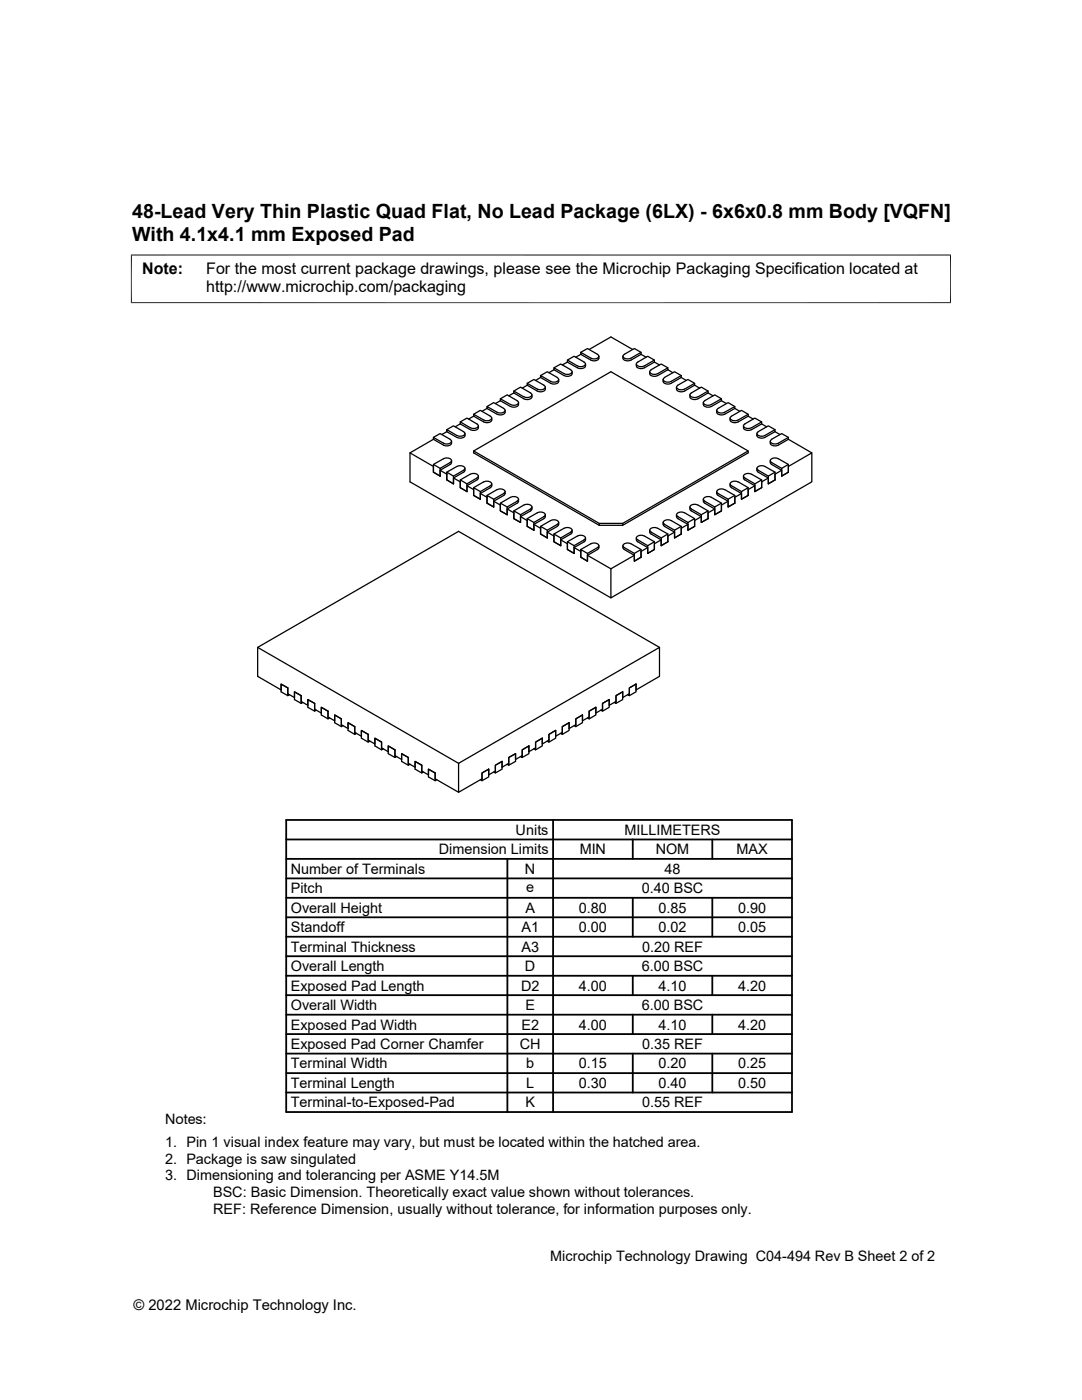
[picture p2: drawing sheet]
<svg xmlns="http://www.w3.org/2000/svg" width="216mm" height="279mm" viewBox="0 0 216 279" stroke-linecap="round" stroke-linejoin="round" font-family="sans-serif">
<g fill="none" stroke="#000" stroke-width=".25">
<path d="M99.8 79.6l1.4-.8 2.2 1.4a.7 .7 0 0 1-1 .7l-.5-.2-2.1-1.1v.4M99.8 80l2.1 1.1a.96 .96 0 0 0 1 .1 .96 .96 0 0 0 .6-.9M99.8 80l-1 .5M102.5 78l1.4-.7 2.2 1.3a.7 .7 0 0 1-1 .7l-.6-.1M102.5 78.4l-1 .6M102.5 78.4v-.4l2 1.2M102.5 78.4l2 1.2M105.2 76.5l1.3-.8 2 1.2M105.2 76.9l-1 .6M105.2 76.9v-.4l2 1.2M105.2 76.9l2 1.1a.98 .98 0 0 0 1.1 .2 .98 .98 0 0 0 .5-.9M106.2 78.8a.98 .98 0 0 1-.6 .9 .98 .98 0 0 1-1.1-.1"/>
<path d="M107.9 75l1.3-.8 2 1.1M107.9 75.3l-1 .6M107.9 75.3v-.3l2 1.1a1.07 1.07 0 0 0 1.6-.4l-.3-.3M107.9 75.3l2 1.2a1.13 1.13 0 0 0 1.6-.4M108.5 76.9l.3 .2a.7 .7 0 0 1-1 .7l-.6-.2M110.5 73.4l1.4-.8 2 1.2M110.5 73.8l-1 .6M110.5 73.8v-.4l2 1.2M110.5 73.8l2 1.2M111.5 75.7v.4M113.2 71.9l1.4-.8 2 1.2M113.2 72.3l-1 .5"/>
<path d="M113.2 72.3v-.4l2 1.1a1.09 1.09 0 0 0 1.6-.4l-.3-.3M113.2 72.3l2 1.1a.98 .98 0 0 0 1.1 .1 .98 .98 0 0 0 .5-.9M113.9 73.8l.2 .2a.7 .7 0 0 1-1 .7l-.5-.1M114.2 74.2a.96 .96 0 0 1-.6 .9 .96 .96 0 0 1-1-.1M115.9 70.3l1.3-.7 2.2 1.3a.7 .7 0 0 1-1 .7l-.5-.1-2-1.2v.4M115.9 70.7l2 1.2a1.13 1.13 0 0 0 1.6-.4M115.9 70.7l-1 .6M119.5 71.1v.4M124.6 70.7l2-1.1 1.3 .7v.4M126.2 69.7l-4.3-2.5-4.3 2.5M127 72.6a.96 .96 0 0 0 .5 .9 .96 .96 0 0 0 1.1-.1M127.9 70.7l1 .6"/>
<path d="M127.9 70.3l-2 1.2a1.07 1.07 0 0 1-1.6-.5l.3-.3M127.9 70.7l-2 1.2a.98 .98 0 0 1-1 .1 .98 .98 0 0 1-.6-.9M129.9 73.8l2-1.2 1.4 .8v.4M130.6 72.3l1 .5M130.6 71.9l-2 1.1M130.6 72.3l-2 1.1M130.6 72.3v-.4l-1.4-.8-2.2 1.4a.7 .7 0 0 0 1 .7l.6-.2M132.3 75.7v.4M132.6 75.3l2-1.1 1.3 .8v.3M133.3 73.8l1 .6M133.3 73.4l-2.1 1.2a1.07 1.07 0 0 1-1.6-.5l.3-.3M133.3 73.8l-2.1 1.2a.96 .96 0 0 1-1 .1 .96 .96 0 0 1-.6-.9"/>
<path d="M135 77.3a.98 .98 0 0 0 .5 .9 .98 .98 0 0 0 1.1-.2M135.3 76.9l2-1.2 1.3 .8v.4M135.3 76.9l-.3 .2a.7 .7 0 0 0 1 .7l.6-.2M135.9 75.3l1 .6M135.9 75l-2 1.1a1.07 1.07 0 0 1-1.6-.4l.3-.3M135.9 75.3l-2 1.2a1.13 1.13 0 0 1-1.6-.4M138.6 76.9l1 .6M138.6 76.5l-2 1.2M138.6 76.9l-2 1.1M141.3 78.4l1 .6M141.3 78.4l-2 1.2a.96 .96 0 0 1-1.1 .1 .96 .96 0 0 1-.5-.9M141.3 78l-2 1.2"/>
<path d="M141.3 78.4v-.4l-1.4-.7-2.2 1.3a.7 .7 0 0 0 1 .7l.6-.1M144 80l.9 .5M144 79.6l-2.1 1.1a1.07 1.07 0 0 1-1.5-.4l.2-.3 2-1.2 1.4 .8v.4M144 80l-2.1 1.1a1.13 1.13 0 0 1-1.5-.4M81.8 90.4l4.7 2.7v1.1l1.3 .8M86.5 87.7v-.4l2 1.2a1.07 1.07 0 0 0 1.6-.5l-.3-.3M86.5 87.3l1.3-.8 2 1.2M86.5 87.7l2 1.1a.98 .98 0 0 0 1 .2 .98 .98 0 0 0 .6-.9M86.5 87.7l-4.7 2.7v5.8l40.1 23.1M87.8 93.9l1.4 .7v1.2l1.3 .8M87.8 93.5l-1.3-.8v1.5l1.3 .8M89.2 86.1l2 1.2a.96 .96 0 0 0 1 .1 .96 .96 0 0 0 .6-.9"/>
<path d="M89.2 86.1l-1 .6M89.2 94.2l2-1.1a1.07 1.07 0 0 1 1.6 .4l-.3 .4-2 1.1v1.6M89.2 85.7l1.3-.7 2.2 1.4a.7 .7 0 0 1-1 .7l-.5-.2-2-1.2v.4M89.8 92.3l.2-.2a.7 .7 0 0 0-1-.7l-.5 .1-2 1.2M89.8 92.3l-2 1.2v1.5M89.8 92.7l-2 1.2v1.1M90.1 91.9v.5l-.3 .3M90.5 95l-1.3-.8v1.6l1.3 .8M90.5 95.4l1.3 .8v1.1l1.4 .8M91.8 95.8l2.1-1.2a1.07 1.07 0 0 1 1.5 .5l-.2 .3-2 1.2v1.5M91.8 84.2l1.4-.8 2.2 1.4a.7 .7 0 0 1-1 .7l-.6-.1-2-1.2v.4M91.8 84.6l2.1 1.1a1.13 1.13 0 0 0 1.5-.3"/>
<path d="M91.8 84.6l-1 .6M92.8 93.5l-.2 .6-2.1 1.3v1.2M93.2 96.6l-1.4-.8v1.5l1.4 .8M93.2 96.9l1.3 .8v1.2l1.3 .7M94.5 90l27.4-15.8 27.4 15.8v.4l-25.1 14.4h-4.6M94.5 82.7l1.3-.8 2.1 1.2M94.5 83.1l2 1.1a.98 .98 0 0 0 1.1 .1 .98 .98 0 0 0 .5-.9M94.5 83.1l-1 .5M94.5 83.1v-.4l2 1.1a1.07 1.07 0 0 0 1.6-.4l-.3-.3M95.4 95.4l-.1 .3-2.1 1.2v1.2M95.5 95v.4M95.5 85v.4"/>
<path d="M95.8 98.1l-1.3-.8v1.6l1.3 .7M95.8 98.5l1.4 .8v1.1l1.3 .8M97.2 81.1l1.3-.8 2.2 1.4a.7 .7 0 0 1-1 .7l-.5-.1-2-1.2v.4M97.2 81.5l2 1.2a1.13 1.13 0 0 0 1.6-.4M97.2 81.5l-1 .6M97.2 98.9l2-1.2a1.07 1.07 0 0 1 1.6 .5l-.3 .3-2 1.1v1.6M97.8 96.9l.3-.2a.7 .7 0 0 0-1-.7l-.6 .2-2 1.1M97.9 96.9l-2.1 1.2v1.5M97.9 97.3l-2.1 1.2v1.1M98.1 96.6v.4l-.3 .3M98.5 99.6l-1.3-.7v1.5l1.3 .8M100.8 98.5l-.3 .4-2 1.1v1.2"/>
<path d="M100.8 98.1v.4M100.8 81.9v.4M103.5 99.6l-.2 .7-2.1 1.3v1.1M140.3 99.6v.4M140.3 80.3v.4M143 98.1v.5l.3 .3M143.3 98.9l2 1.1v1.2l1.3-.8M143.3 81.5l2-1.2 1.3 .8v.4M143.3 98.5l2 1.1M143.3 98.5l-.2-.2a.7 .7 0 0 1 1-.7l.5 .1 2 1.2v1.5M145.7 96.6v.3M145.7 83.4v.4"/>
<path d="M145.7 96.9l.1 .3 2.2 1.3v1.1l1.3-.7M145.7 83.8a1.07 1.07 0 0 0 1.6 .4M146.6 81.5l1 .6M146.6 81.1l-2 1.2a1.07 1.07 0 0 1-1.6-.5l.3-.3M146.6 81.5l-2 1.2a.98 .98 0 0 1-1 .1 .98 .98 0 0 1-.6-.9M146.6 98.9l-1.3 .7v1.6l1.3-.8M147.3 96.2a1.07 1.07 0 0 0-1.6 .4l.3 .3 2 1.2M147.3 96.2l2 1.1v1.6M148 98.5l-1.4 .8v1.1M148.4 95l.1 .7 2.1 1.2v1.2l1.4-.8M149.3 83.1l1 .5M149.3 90l-25.1 14.5v.3"/>
<path d="M149.3 82.7l-2 1.1M149.3 83.1l-2 1.1M149.3 83.1v-.4l-1.3-.8-2.3 1.4a.7 .7 0 0 0 1 .7l.6-.2M149.3 97.3l-1.3 .8v1.5l1.3-.7M150.6 96.9l-1.3 .8v1.2M150.6 96.6l-2.2-1.4a.7 .7 0 0 1 1-.7l.6 .1 2 1.2v1.5M151 93.5v.4M151 86.5v.4M151 93.9l.3 .3 2 1.2v1.2l1.3-.8M152 84.6l1 .6M152 84.2l-2.1 1.2a1.07 1.07 0 0 1-1.5-.5l.2-.3 2-1.2 1.4 .8v.4M152 84.6l-2.1 1.1a.96 .96 0 0 1-1 .2 .96 .96 0 0 1-.5-.9"/>
<path d="M152 95.8l-1.4 .8v1.5l1.4-.8M153.3 95.4l-1.3 .8v1.1M153.3 95l-2.2-1.4a.7 .7 0 0 1 1-.7l.5 .2 2 1.1v1.6M153.7 91.9v.5l.3 .3M154 92.7l2 1.2v1.1l1.3-.8M154 87.7l2-1.2 1.3 .8v.4M154 92.3l2 1.2M154 92.3l-.2-.2a.7 .7 0 0 1 .9-.7l.6 .1 2 1.2v1.5M154.6 86.1l1 .6M154.6 85.7l-2 1.2a1.07 1.07 0 0 1-1.6-.4l.3-.4 2-1.1 1.3 .7v.4M154.6 86.1l-2 1.2a1.13 1.13 0 0 1-1.6-.4M154.6 94.2l-1.3 .8v1.6l1.3-.8"/>
<path d="M156 93.9l-1.4 .7v1.2M157.3 94.2v-1.1l4.7-2.7v5.8l-40.1 23.1v-5.8l4.7-2.7M157.3 87.7l4.7 2.7M157.3 87.3l-2 1.2a1.07 1.07 0 0 1-1.6-.5l.3-.3M157.3 87.7l-2 1.1a.98 .98 0 0 1-1 .2 .98 .98 0 0 1-.6-.9M157.3 92.7l-1.3 .8v1.5l1.3-.8M98.5 100l1.3 .8v1.2l1.4 .7M99.8 100.4l2.1-1.1a1.07 1.07 0 0 1 1.6 .4l-.3 .3-2 1.2v1.5M101.2 101.2l-1.4-.8v1.6l1.4 .7M101.2 101.6l1.3 .7v1.2l1.4 .8M103.9 102.7l-1.4-.7v1.5l1.4 .8M103.9 103.1l1.3 .8v1.2l1.3 .7"/>
<path d="M104.5 100.8l-2 1.2M104.5 100.8a1.07 1.07 0 0 1 1.6 .4l-.2 .4-2 1.1v1.6M106.2 101.2l-.2 .7-2.1 1.2v1.2M106.5 104.3l-1.3-.8v1.6l1.3 .7M106.5 104.6l1.4 .8v1.2l1.3 .8M107.9 105.1l2-1.2a1.07 1.07 0 0 1 1.6 .4l-.3 .3-2 1.2v1.6M108.5 103.1l.3-.2a.7 .7 0 0 0-1-.7l-.6 .1-2 1.2M108.5 103.1l-2 1.2v1.5M108.5 103.5l-2 1.1v1.2M108.8 102.7v.5l-.3 .3M109.2 105.8l-1.3-.7v1.5l1.3 .8M109.2 106.2l1.3 .8v1.1l1.4 .8"/>
<path d="M111.2 105.1l-2 1.1v1.2M111.5 104.6l-.3 .4M111.5 104.3v.3M111.9 107.4l-1.4-.8v1.5l1.4 .8M111.9 107.7l1.3 .8v1.2l1.4 .7M112.5 105.4l-2 1.2M112.6 105.4a1.07 1.07 0 0 1 1.6 .5l-.3 .3-2 1.2v1.5M114.2 105.8l-.2 .7-2.1 1.2v1.2M114.6 109.3l1.3 .7v1.2l1.3 .8M114.6 108.9l-1.4-.8v1.6l1.4 .7M115.9 109.7l2-1.2a1.07 1.07 0 0 1 1.6 .5l-.3 .3-2 1.1v1.6M116.5 107.7l.3-.2a.7 .7 0 0 0-1-.7l-.6 .2-2 1.1"/>
<path d="M116.6 107.7l-2 1.2v1.5M116.6 108.1l-2 1.2v1.1M116.8 107.4v.4l-.3 .3M117.2 110.8l4.7 2.7M117.2 110.4l-1.3-.7v1.5l1.3 .8M119.5 109.3l-.3 .4-2 1.1v1.2M119.5 108.9v.4M119.6 104.5l-25.1-14.5v.4l25.1 14.4M124.2 104.5h-4.6v.3M124.3 108.9v.5l.3 .3M124.6 109.7l2 1.1v1.2l1.3-.8M124.6 109.3l2 1.1"/>
<path d="M124.6 109.3l-.2-.2a.7 .7 0 0 1 .9-.7l.6 .1 2 1.2v1.5M127 107.4l.1 .6 2.1 1.3v1.1l1.4-.7M127.9 109.7l-1.3 .7v1.6l1.3-.8M128.6 107a1.07 1.07 0 0 0-1.6 .4l.3 .3 1.9 1.2M128.6 107l2 1.1v1.6M129.2 109.3l-1.3 .7v1.2M129.6 105.8l.2 .7 2.1 1.2v1.2l1.4-.8M130.6 108.1l-1.4 .8v1.5l1.4-.7M131.9 107.4l-2.2-1.4a.7 .7 0 0 1 1-.7l.6 .1 2 1.2v1.5M131.9 107.7l-1.3 .8v1.2M132.3 104.3v.3M132.3 104.6l.3 .4"/>
<path d="M132.6 105.1l2 1.1v1.2l1.3-.8M133.3 106.6l-1.4 .8v1.5l1.4-.8M134.6 105.8l-2.2-1.4a.7 .7 0 0 1 1-.7l.5 .2 2 1.2v1.5M134.6 106.2l-1.3 .8v1.1M135 102.7v.5l.3 .3M135.3 103.5l2 1.1v1.2l1.3-.7M135.3 103.1l2 1.2M135.9 105.1l-1.3 .7v1.6l1.3-.8M136.6 102.3a1.07 1.07 0 0 0-1.6 .5l.3 .3M136.6 102.3l2 1.2v1.6M137.3 104.6l-1.4 .8v1.2M137.7 101.2l.1 .7 2.1 1.2v1.2l1.4-.8"/>
<path d="M138.6 103.5l-1.3 .8v1.5l1.3-.7M139.9 102.7l-2.2-1.4a.7 .7 0 0 1 1-.7l.6 .2 2 1.2v1.5M139.9 103.1l-1.3 .8v1.2M140.4 100l.2 .4 2 1.2v1.1l1.4-.7M141.3 102l-1.4 .7v1.6l1.4-.8M142.6 101.2l-2.2-1.4a.7 .7 0 0 1 1-.7l.5 .2 2.1 1.1v1.6M142.6 101.6l-1.3 .7v1.2M144 100.4l-1.4 .8v1.5l1.4-.7M145.3 100l-1.3 .8v1.2M51.4 129.2l40.1 23.1M57.4 137.3l-1.3-.8v1.6l1.3 .7M57.4 137.3v1.5l.4-.2"/>
<path d="M57.4 137.3v1.2l1.4 .7v-1.1l1.3 .7M60.1 138.8v1.2l1.3 .8v-1.2l1.4 .8M60.1 138.8l-1.3-.7v1.5l1.3 .8M60.1 138.8v1.6l.3-.2M121.6 139.6v1.6l-1.4 .7M121.6 139.6l-1.4 .8v1.5l-.3-.2M121.6 139.6l-1.4 .8v1.1l-1.3 .8v-1.1M124.2 138.1v1.5l-1.3 .8M124.2 138.1l-1.3 .7v1.6l-.3-.2M124.2 138.1l-1.3 .7v1.2l-1.3 .8v-1.2M126.9 136.5v1.2l4.7-2.7v-5.8l-40.1 23.1v5.8l4.7-2.7v-1.1l1.3-.8M126.9 136.5v1.6l-1.3 .7"/>
<path d="M126.9 136.5l-1.3 .8v1.5l-.4-.2M126.9 136.5l-1.3 .8v1.2l-1.4 .7v-1.1M131.6 129.2l-40.1-23.2-40.1 23.2v5.8l4.7 2.7v-1.2l1.3 .8M62.8 140.4l-1.4-.8v1.6l1.4 .7M62.8 140.4v1.5l.3-.2M62.8 140.4v1.1l1.3 .8v-1.1l1.3 .7M65.4 141.9l-1.3-.7v1.5l1.3 .8M65.4 141.9v1.6l.4-.2M65.4 141.9v1.2l1.4 .7v-1.1l1.3 .8M68.1 143.5l-1.3-.8v1.5l1.3 .8M68.1 143.5v1.5l.4-.2M68.1 143.5v1.1l1.3 .8v-1.2l1.4 .8"/>
<path d="M70.8 145l-1.4-.8v1.6l1.4 .8M70.8 145v1.6l.3-.2M70.8 145v1.2l1.3 .7v-1.1l1.4 .8M73.5 146.6l-1.4-.8v1.5l1.4 .8M73.5 146.6v1.5l.3-.2M73.5 146.6v1.1l1.3 .8v-1.2l1.3 .8M76.1 148.1l-1.3-.8v1.6l1.3 .7M76.1 148.1v1.5l.4-.2M76.1 148.1v1.1l1.4 .8v-1.1l1.3 .7M78.8 149.6l-1.3-.7v1.5l1.3 .8M78.8 149.6v1.6l.3-.2M78.8 149.6v1.2l1.3 .8v-1.2l1.4 .8"/>
<path d="M81.5 151.2l-1.4-.8v1.6l1.4 .7M81.5 151.2v1.5l.3-.2M81.5 151.2v1.1l1.3 .8v-1.1l1.4 .7M84.2 152.7v1.6l.3-.2M84.2 152.7l-1.4-.7v1.5l1.4 .8M84.2 152.7v1.2l1.3 .7v-1.1l1.3 .8M86.8 154.3l-1.3-.8v1.5l1.3 .8M86.8 154.3v1.5l.4-.2M86.8 154.3v1.1l4.7 2.7M97.5 153.5v1.5l-1.3 .8M97.5 153.5l-1.3 .8v1.5l-.4-.2M100.2 152v1.5l-1.4 .8"/>
<path d="M100.2 152l-1.4 .7v1.6l-.3-.2M100.2 152l-1.4 .7v1.2l-1.3 .7v-1.1M102.9 150.4v1.6l-1.4 .7M102.9 150.4l-1.4 .8v1.5l-.3-.2M102.9 150.4l-1.4 .8v1.1l-1.3 .8v-1.1M105.5 148.9v1.5l-1.3 .8M105.5 148.9l-1.3 .7v1.6l-.3-.2M105.5 148.9l-1.3 .7v1.2l-1.3 .8v-1.2M108.2 147.3v1.6l-1.3 .7M108.2 147.3l-1.3 .8v1.5l-.4-.2M108.2 147.3l-1.3 .8v1.1l-1.4 .8v-1.1M110.9 145.8v1.5l-1.4 .8"/>
<path d="M110.9 145.8l-1.4 .8v1.5l-.3-.2M110.9 145.8l-1.4 .8v1.1l-1.3 .8v-1.2M113.6 144.2v1.6l-1.4 .8M113.6 144.2l-1.4 .8v1.6l-.3-.2M113.6 144.2l-1.4 .8v1.2l-1.3 .7v-1.1M116.2 142.7v1.5l-1.3 .8M116.2 142.7l-1.3 .8v1.5l-.3-.2M116.2 142.7l-1.3 .8v1.1l-1.3 .8v-1.2M118.9 141.2v1.5l-1.3 .8M118.9 141.2l-1.3 .7v1.6l-.4-.2M118.9 141.2l-1.3 .7v1.2l-1.4 .7v-1.1"/>
</g>
<path d="M26.1 50.9h163.7M26.2 50.8v9.7M189.7 50.8v9.7M26.1 60.4h163.7" fill="none" stroke="#000" stroke-width=".2"/>
<g fill="none" stroke="#000" stroke-width=".36">
<path d="M57.1 179.2h100.9M57.1 175.3h100.9M57.1 171.4h100.9M57.1 167.5h100.9M57.1 163.6h100.9v58.3h-100.9zM101.2 171.4v50.5M110.4 163.6v58.3M126.3 167.5v3.9M126.3 179.2v7.7M142.1 167.5v3.9M142.1 179.2v7.7M57.1 183.1h100.9"/>
<path d="M57.1 194.7h100.9M57.1 190.8h100.9M57.1 186.9h100.9M57.1 198.6h100.9M126.3 194.7v3.9M142.1 194.7v3.9M57.1 214.2h100.9M57.1 202.5h100.9M57.1 206.4h100.9M57.1 218h100.9M57.1 210.3h100.9M126.3 202.5v3.9"/>
<path d="M126.3 210.3v7.7M142.1 202.5v3.9M142.1 210.3v7.7"/>
</g>
<g font-size="3.9">
<text x="26.4" y="43.5">48-Lead Very Thin Plastic Quad Flat, No Lead Package (6LX) - 6x6x0.8 mm Body [VQFN]</text>
<text x="26.4" y="48.1">With 4.1x4.1 mm Exposed Pad</text>
</g>
<g font-size="3.2">
<text x="28.4" y="54.7">Note:</text>
<text x="41.1" y="58.3">http://www.microchip.com/packaging</text>
<text x="41.1" y="54.7">For the most current package drawings, please see the Microchip Packaging Specification located at</text>
</g>
<g font-size="2.9">
<text x="102.9" y="166.6">Units</text>
<text x="124.6" y="166.6">MILLIMETERS</text>
<text x="87.6" y="170.5">Dimension Limits</text>
<text x="115.7" y="170.5">MIN</text>
<text x="130.8" y="170.5">NOM</text>
<text x="147" y="170.5">MAX</text>
<text x="58" y="174.4">Number of Terminals</text>
<text x="58" y="178.3">Pitch</text>
<text x="104.8" y="174.4">N</text>
<text x="105" y="178">e</text>
<text x="128" y="178.3">0.40 BSC</text>
<text x="132.6" y="174.4">48</text>
<text x="58" y="182.2">Overall Height</text>
<text x="104.8" y="182.2">A</text>
<text x="115.5" y="182.2">0.80</text>
<text x="131.4" y="182.2">0.85</text>
<text x="147.3" y="182.2">0.90</text>
<text x="58" y="189.9">Terminal Thickness</text>
<text x="58" y="186">Standoff</text>
<text x="104.1" y="186">A1</text>
<text x="104.1" y="189.9">A3</text>
<text x="115.5" y="186">0.00</text>
<text x="128.1" y="189.9">0.20 REF</text>
<text x="131.4" y="186">0.02</text>
<text x="147.3" y="186">0.05</text>
<text x="58" y="193.8">Overall Length</text>
<text x="58" y="197.7">Exposed Pad Length</text>
<text x="104" y="197.7">D2</text>
<text x="104.8" y="193.8">D</text>
<text x="115.5" y="197.7">4.00</text>
<text x="128" y="193.8">6.00 BSC</text>
<text x="131.4" y="197.7">4.10</text>
<text x="147.3" y="197.7">4.20</text>
<text x="58" y="201.6">Overall Width</text>
<text x="104.8" y="201.6">E</text>
<text x="128" y="201.6">6.00 BSC</text>
<text x="58" y="205.5">Exposed Pad Width</text>
<text x="58" y="209.4">Exposed Pad Corner Chamfer</text>
<text x="103.7" y="209.4">CH</text>
<text x="104" y="205.5">E2</text>
<text x="115.5" y="205.5">4.00</text>
<text x="128.1" y="209.4">0.35 REF</text>
<text x="131.4" y="205.5">4.10</text>
<text x="147.3" y="205.5">4.20</text>
<text x="58" y="213.2">Terminal Width</text>
<text x="105" y="213.2">b</text>
<text x="115.5" y="213.2">0.15</text>
<text x="131.4" y="213.2">0.20</text>
<text x="147.3" y="213.2">0.25</text>
<text x="58" y="217.1">Terminal Length</text>
<text x="58" y="221">Terminal-to-Exposed-Pad</text>
<text x="104.8" y="221">K</text>
<text x="105" y="217.1">L</text>
<text x="115.5" y="217.1">0.30</text>
<text x="128.1" y="221">0.55 REF</text>
<text x="131.4" y="217.1">0.40</text>
<text x="147.3" y="217.1">0.50</text>
<text x="32.9" y="224.4">Notes:</text>
<text x="32.9" y="229">1. Pin 1 visual index feature may vary, but must be located within the hatched area.</text>
<text x="32.9" y="232.3">2. Package is saw singulated</text>
<text x="32.9" y="235.6">3. Dimensioning and tolerancing per ASME Y14.5M</text>
<text x="42.5" y="238.9">BSC: Basic Dimension. Theoretically exact value shown without tolerances.</text>
<text x="42.5" y="242.2">REF: Reference Dimension, usually without tolerance, for information purposes only.</text>
<text x="109.8" y="251.7">Microchip Technology Drawing C04-494 Rev B Sheet 2 of 2</text>
<text x="26.6" y="261.3">© 2022 Microchip Technology Inc.</text>
</g>
</svg>
